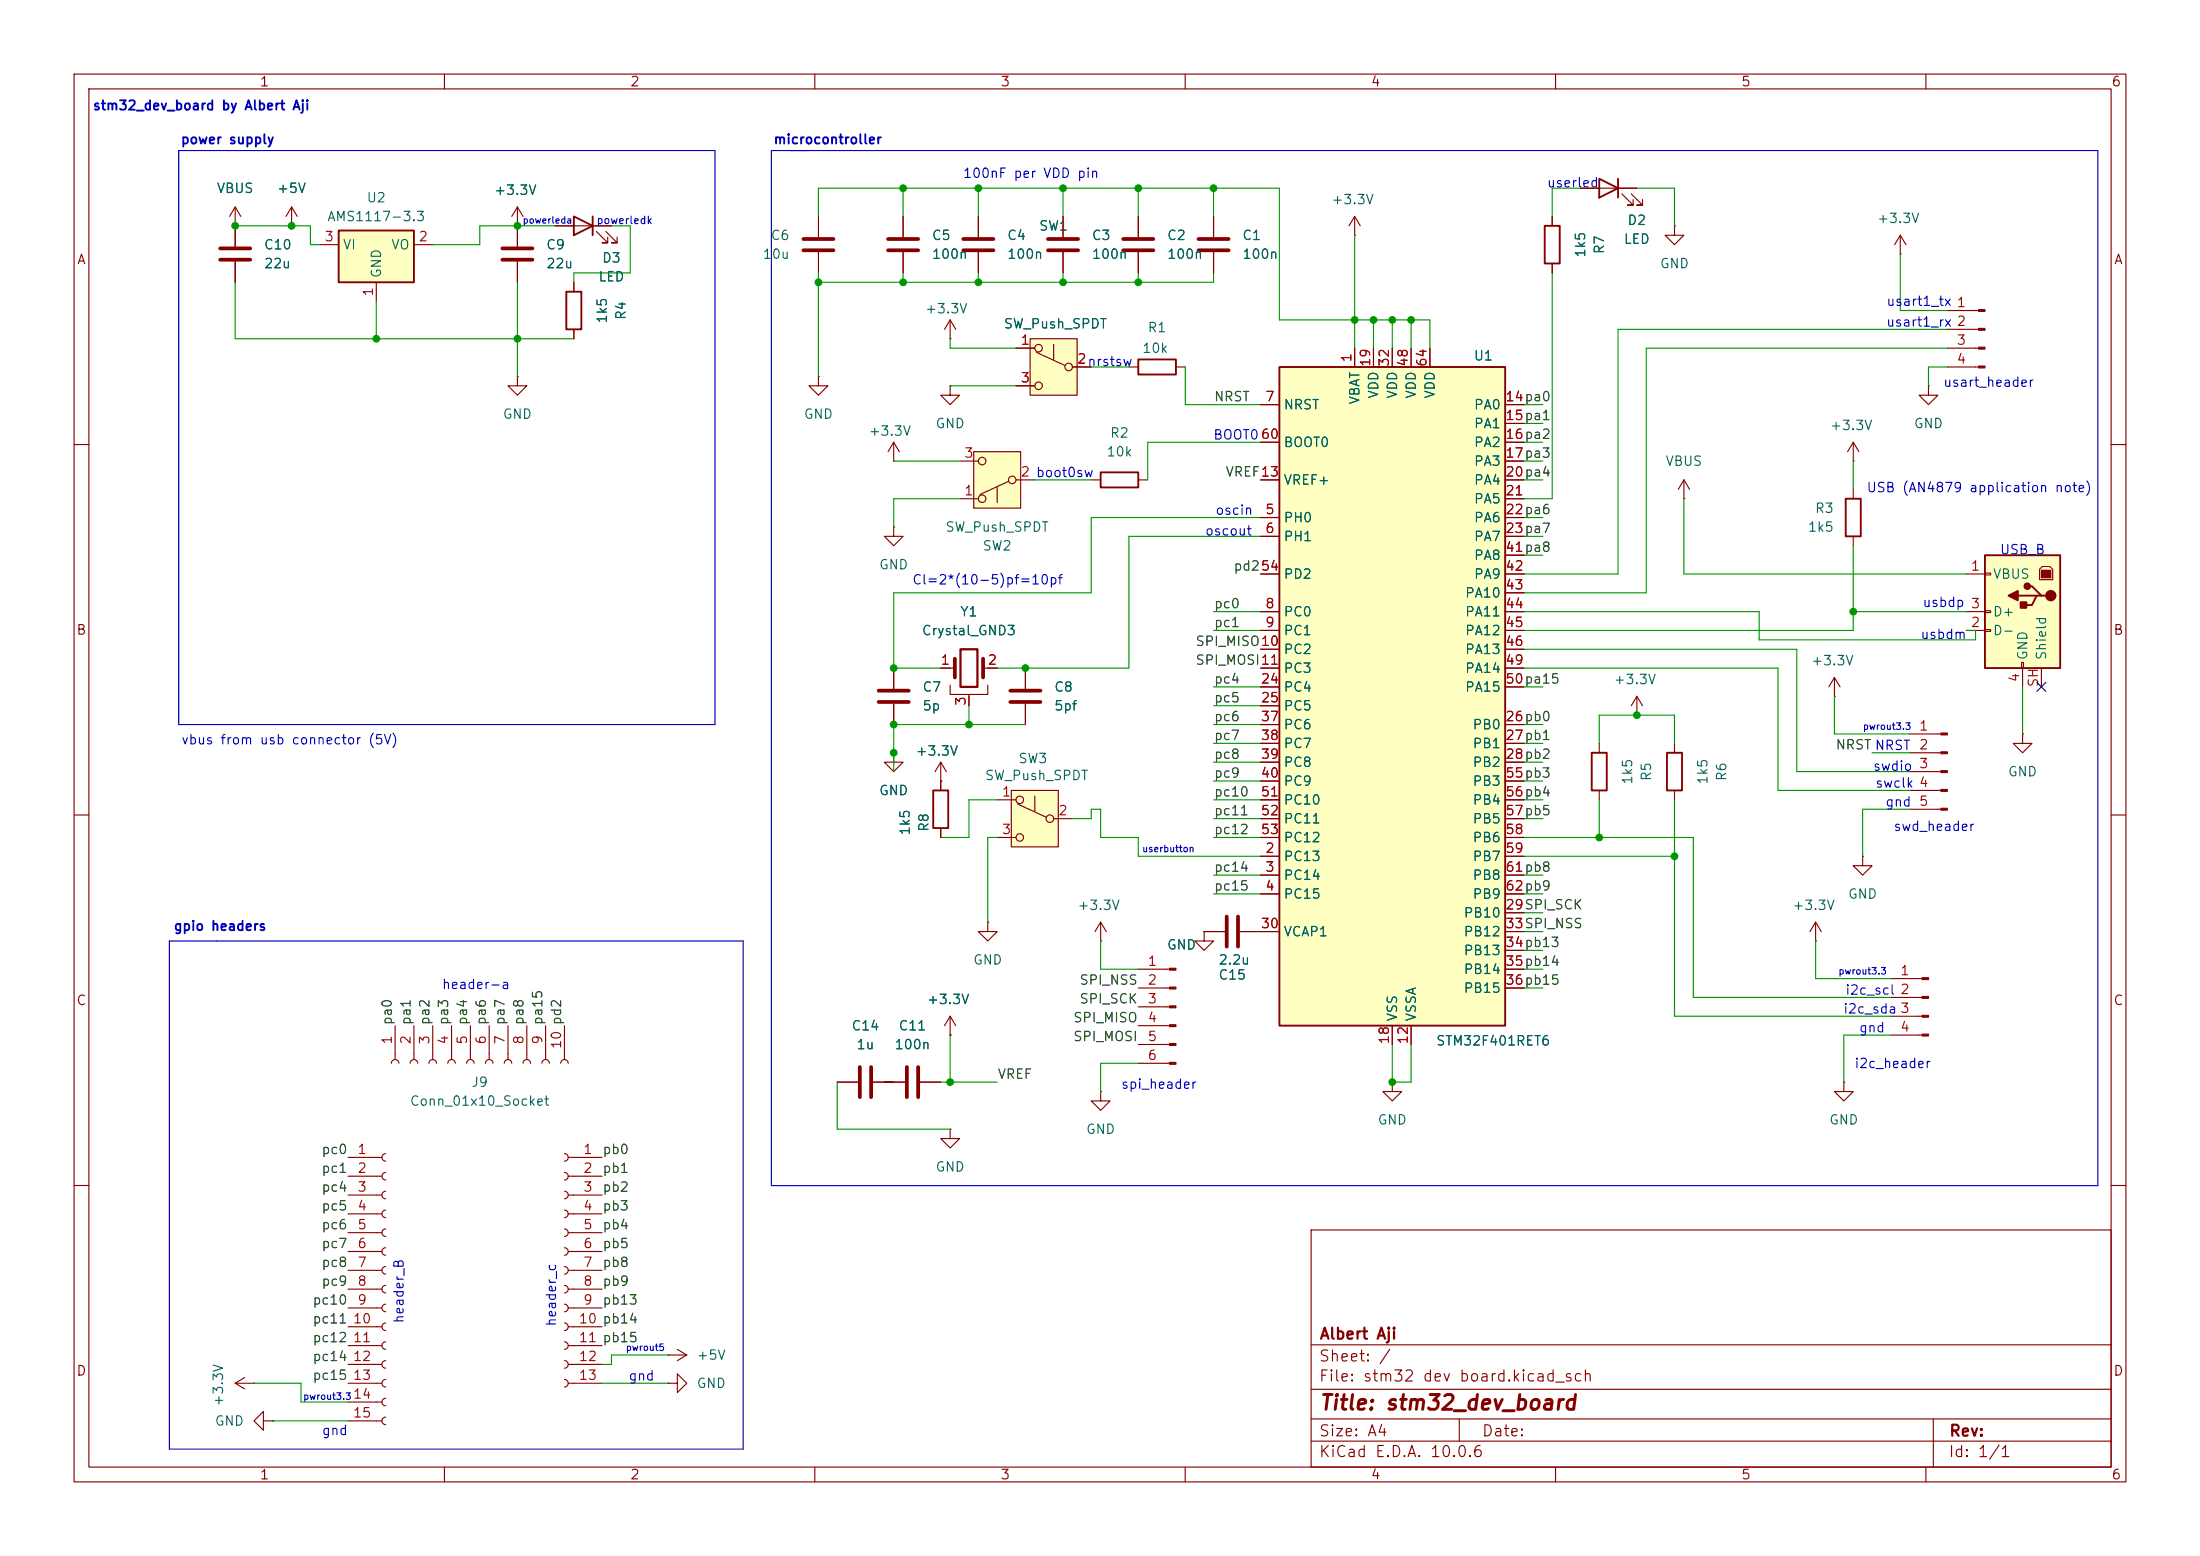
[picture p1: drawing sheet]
<svg xmlns="http://www.w3.org/2000/svg" width="297mm" height="210mm" viewBox="0 0 297 210" stroke-linecap="round" stroke-linejoin="round" font-family="sans-serif">
<g fill="none" stroke="#840000" stroke-width=".15">
<path d="M10 10h277v190h-277zM12 12h273v186h-273zM60 10v2M110 10v2M160 10v2M210 10v2M260 10v2M31.7 30.5h.1M31.7 27.9l-.7 1.3M31.7 27.9l.8 1.3M31.7 27.9v5.4M31.7 35.3v2.8"/>
<path d="M39.4 30.5h.1M39.4 27.9l-.8 1.3M39.4 27.9l.7 1.3M39.4 27.9v2.6M69.8 30.5v2.8M69.8 35.3v2.8M74.9 30.5h7.6M80.5 31.2l1.5 1.6h-.7h.7v-.8M81.8 31.2l1.5 1.6h-.8h.8v-.8M10 60h2M285 60h2M10 110h2"/>
<path d="M285 110h2M119.4 146.1h2.8M124.2 146.1h2.8M10 160h2M177 166h108v32h-108zM285 160h2M60 198v2M110 198v2M160 198v2M177 194.5h108M177 191.5h108M177 187.5h108"/>
<path d="M177 181.5h108M197 191.5v3M210 198v2M260 198v2M261 191.5v6.5"/>
</g>
<path d="M29.7 33.5h4.1M29.7 35.1h4.1M67.8 33.5h4.1M67.8 35.1h4.1M122.4 144v4.1M124 144v4.1" fill="none" stroke="#840000" stroke-width=".51"/>
<path d="M77.5 29.2l2.5 1.3-2.5 1.3zM80 29.2v2.6" fill="none" stroke="#840000" stroke-width=".25"/>
<path d="M45.7 31.1h10.2v7h-10.2z" fill="#ffffc2"/>
<path d="M45.7 31.1h10.2v7h-10.2zM76.5 39.4h2v5.1h-2z" fill="none" stroke="#840000" stroke-width=".25"/>
<g fill="none" stroke="#840000" stroke-width=".15">
<path d="M43.2 33h2.5M50.8 38.1v2.5M55.9 33h2.5M69.8 30.5h.1M69.8 27.9l-.7 1.3M69.8 27.9l.8 1.3M69.8 27.9v2.6M77.5 38.1v1.3M69.8 50.8v1.3h1.3l-1.3 1.2-1.2-1.2h1.2M69.8 50.8h.1M77.5 44.5v1.2M53.3 138.4v4.6"/>
<path d="M55.9 138.4v4.6M58.4 138.4v4.6M61 138.4v4.6M63.5 138.4v4.6M66 138.4v4.6M68.6 138.4v4.6M71.1 138.4v4.6M73.7 138.4v4.6M76.2 138.4v4.6M47 156.2h4.6M47 158.8h4.6M52.1 155.7a.51 .51 0 0 0-.5 .5 .51 .51 0 0 0 .5 .5"/>
<path d="M52.1 158.2a.51 .51 0 0 0-.5 .6 .51 .51 0 0 0 .5 .5M52.8 143.5a.51 .51 0 0 1 .5-.5 .51 .51 0 0 1 .5 .5M55.4 143.5a.51 .51 0 0 1 .5-.5 .51 .51 0 0 1 .5 .5M57.9 143.5a.51 .51 0 0 1 .5-.5 .51 .51 0 0 1 .5 .5M60.5 143.5a.51 .51 0 0 1 .5-.5 .51 .51 0 0 1 .5 .5M63 143.5a.51 .51 0 0 1 .5-.5 .51 .51 0 0 1 .5 .5M65.5 143.5a.51 .51 0 0 1 .5-.5 .51 .51 0 0 1 .5 .5M68.1 143.5a.51 .51 0 0 1 .5-.5 .51 .51 0 0 1 .5 .5M70.6 143.5a.51 .51 0 0 1 .5-.5 .51 .51 0 0 1 .5 .5M73.2 143.5a.51 .51 0 0 1 .5-.5 .51 .51 0 0 1 .5 .5M75.7 143.5a.51 .51 0 0 1 .5-.5 .51 .51 0 0 1 .5 .5M47 161.3h4.6"/>
<path d="M47 163.8h4.6M47 166.4h4.6M47 168.9h4.6M47 171.5h4.6M47 174h4.6M47 176.5h4.6M47 179.1h4.6M52.1 160.8a.51 .51 0 0 0-.5 .5 .51 .51 0 0 0 .5 .5M52.1 163.3a.51 .51 0 0 0-.5 .5 .51 .51 0 0 0 .5 .5M52.1 165.9a.51 .51 0 0 0-.5 .5 .51 .51 0 0 0 .5 .5M52.1 168.4a.51 .51 0 0 0-.5 .5 .51 .51 0 0 0 .5 .5M52.1 170.9a.51 .51 0 0 0-.5 .6 .51 .51 0 0 0 .5 .5"/>
<path d="M52.1 173.5a.51 .51 0 0 0-.5 .5 .51 .51 0 0 0 .5 .5M52.1 176a.51 .51 0 0 0-.5 .5 .51 .51 0 0 0 .5 .5M52.1 178.6a.51 .51 0 0 0-.5 .5 .51 .51 0 0 0 .5 .5M35.6 191.8v-1.3l-1.3 1.3 1.3 1.2v-1.2h1.2M36.8 191.8h.1M47 181.6h4.6M47 184.2h4.6M47 186.7h4.6M47 189.2h4.6M47 191.8h4.6M52.1 181.1a.51 .51 0 0 0-.5 .5 .51 .51 0 0 0 .5 .5M52.1 183.6a.51 .51 0 0 0-.5 .6 .51 .51 0 0 0 .5 .5"/>
<path d="M52.1 186.2a.51 .51 0 0 0-.5 .5 .51 .51 0 0 0 .5 .5M52.1 188.7a.51 .51 0 0 0-.5 .5 .51 .51 0 0 0 .5 .5M52.1 191.3a.51 .51 0 0 0-.5 .5 .51 .51 0 0 0 .5 .5M90.2 186.7h1.2v-1.3l1.3 1.3-1.3 1.3v-1.3M90.2 186.7h.1M90.2 182.9h.1M90.2 182.9h2.5M91.4 182.1l1.3 .8M92.7 182.9l-1.3 .7"/>
</g>
<path d="M136.5 106.7h6.4v7.6h-6.4z" fill="#ffffc2"/>
<g fill="none" stroke="#840000" stroke-width=".15">
<path d="M110.5 29.2v2.8M110.5 34v2.8M127 90.2h1.9M128.3 92.5v1.2h5v-1.2M130.8 93.7v1.6M132.7 90.2h1.9M138.4 90.2v2.8M138.4 95v2.8M120.6 101.6v1.3h1.3l-1.3 1.2-1.2-1.2h1.2M120.6 101.6h.1M127 105.4h.1M127 102.9v3.8"/>
<path d="M127 111.8v1.2M127 102.9l-.8 1.2M127 102.9l.8 1.2M134.6 108h2.6M134.6 113h2.6M136.5 106.7h6.4v7.6h-6.4zM137.4 108.5l3.8 1.8M139.7 107.4v2.1M142.2 110.5h2.6M133.3 124.5v1.2h1.3l-1.3 1.3-1.2-1.3h1.2M133.3 124.5h.1M148.6 127h.1"/>
<path d="M148.6 124.5l-.8 1.2M148.6 124.5l.8 1.2M148.6 124.5v2.5M162.6 125.7v1.3h1.2l-1.2 1.3-1.3-1.3h1.3M162.6 125.7h.1M31.7 186.7l1.3 .8M31.7 186.7h2.6M33 185.9l-1.3 .8M34.3 186.7h.1"/>
<circle cx="137.7" cy="108" r=".51"/>
<circle cx="137.7" cy="113" r=".51"/>
<circle cx="141.7" cy="110.5" r=".51"/>
</g>
<path d="M108.5 32.3h4M108.5 33.8h4M128.9 88.9v2.5M132.7 88.9v2.5M136.4 93.2h4.1M136.4 94.7h4.1" fill="none" stroke="#840000" stroke-width=".51"/>
<path d="M126 106.7h2v5.1h-2z" fill="none" stroke="#840000" stroke-width=".25"/>
<path d="M129.7 87.6h2.3v5.1h-2.3z" fill="none" stroke="#840000" stroke-width=".3"/>
<path d="M172.7 49.5h30.5v88.9h-30.5z" fill="#ffffc2"/>
<path d="M172.7 49.5h30.5v88.9h-30.5z" fill="none" stroke="#840000" stroke-width=".25"/>
<g fill="none" stroke="#840000" stroke-width=".15">
<path d="M121.9 29.2v2.8M121.9 34v2.8M128.3 45.7h.1M128.3 43.2l-.8 1.3M128.3 43.2l.7 1.3M128.3 43.2v2.5M170.2 54.6h2.5M170.2 59.7h2.5M182.9 47v2.5M185.4 47v2.5M188 47v2.5M190.5 47v2.5"/>
<path d="M193 47v2.5M203.2 54.6h2.5M203.2 57.2h2.5M203.2 59.7h2.5M170.2 69.9h2.5M170.2 72.4h2.5M170.2 64.8h2.5M170.2 77.5h2.5M203.2 69.9h2.5M203.2 72.4h2.5M203.2 64.8h2.5M203.2 62.2h2.5"/>
<path d="M203.2 67.3h2.5M203.2 74.9h2.5M203.2 77.5h2.5M170.2 82.6h2.5M170.2 85.1h2.5M170.2 87.6h2.5M170.2 90.2h2.5M170.2 92.7h2.5M170.2 95.3h2.5M170.2 97.8h2.5M203.2 82.6h2.5M203.2 85.1h2.5"/>
<path d="M203.2 87.6h2.5M203.2 90.2h2.5M203.2 92.7h2.5M203.2 97.8h2.5M203.2 80h2.5M170.2 115.6h2.5M170.2 118.1h2.5M170.2 100.3h2.5M170.2 102.9h2.5M170.2 105.4h2.5M170.2 108h2.5M170.2 110.5h2.5"/>
<path d="M170.2 113h2.5M203.2 115.6h2.5M203.2 118.1h2.5M203.2 100.3h2.5M203.2 102.9h2.5M203.2 105.4h2.5M203.2 108h2.5M203.2 110.5h2.5M203.2 113h2.5M170.2 120.7h2.5M170.2 125.7h2.5M188 138.4v2.6"/>
<path d="M190.5 138.4v2.6M203.2 120.7h2.5M203.2 123.2h2.5M203.2 125.7h2.5M203.2 128.3h2.5M203.2 130.8h2.5M203.2 133.4h2.5M76.2 155.7a.51 .51 0 0 1 .5 .5 .51 .51 0 0 1-.5 .5M76.2 158.2a.51 .51 0 0 1 .5 .6 .51 .51 0 0 1-.5 .5M76.7 156.2h4.6M76.7 158.8h4.6M76.2 160.8a.51 .51 0 0 1 .5 .5 .51 .51 0 0 1-.5 .5"/>
<path d="M76.2 163.3a.51 .51 0 0 1 .5 .5 .51 .51 0 0 1-.5 .5M76.2 165.9a.51 .51 0 0 1 .5 .5 .51 .51 0 0 1-.5 .5M76.2 168.4a.51 .51 0 0 1 .5 .5 .51 .51 0 0 1-.5 .5M76.2 170.9a.51 .51 0 0 1 .5 .6 .51 .51 0 0 1-.5 .5M76.2 173.5a.51 .51 0 0 1 .5 .5 .51 .51 0 0 1-.5 .5M76.2 176a.51 .51 0 0 1 .5 .5 .51 .51 0 0 1-.5 .5M76.2 178.6a.51 .51 0 0 1 .5 .5 .51 .51 0 0 1-.5 .5M76.7 161.3h4.6M76.7 163.8h4.6M76.7 166.4h4.6M76.7 168.9h4.6M76.7 171.5h4.6"/>
<path d="M76.7 174h4.6M76.7 176.5h4.6M76.7 179.1h4.6M76.2 181.1a.51 .51 0 0 1 .5 .5 .51 .51 0 0 1-.5 .5M76.2 183.6a.51 .51 0 0 1 .5 .6 .51 .51 0 0 1-.5 .5M76.2 186.2a.51 .51 0 0 1 .5 .5 .51 .51 0 0 1-.5 .5M76.7 181.6h4.6M76.7 184.2h4.6M76.7 186.7h4.6"/>
</g>
<path d="M119.9 32.3h4.1M119.9 33.8h4.1" fill="none" stroke="#840000" stroke-width=".51"/>
<path d="M131.4 61h6.4v7.6h-6.4z" fill="#ffffc2"/>
<g fill="none" stroke="#840000" stroke-width=".15">
<path d="M132.1 29.2v2.8M132.1 34v2.8M143.5 29.2v2.8M143.5 34v2.8M153.7 29.2v2.8M153.7 34v2.8M163.8 29.2v2.8M163.8 34v2.8M182.9 31.8h.1M182.9 29.2l-.8 1.3M182.9 29.2l.7 1.3M182.9 29.2v2.6"/>
<path d="M209.5 29.2v1.3M209.5 35.6v1.2M213.4 25.4h7.6M218.9 26.2l1.6 1.5h-.8h.8v-.8M220.2 26.2l1.5 1.5h-.7h.7v-.8M226.1 30.5v1.3h1.2l-1.2 1.2-1.3-1.2h1.3M226.1 30.5h.1M256.5 34.3h.1M256.5 31.8l-.7 1.2M256.5 31.8l.8 1.2M256.5 31.8v2.5M110.5 50.8v1.3h1.3l-1.3 1.2-1.3-1.2h1.3"/>
<path d="M110.5 50.8h.1M120.6 59.7l-.7 1.3M120.6 59.7l.8 1.3M120.6 59.7v2.5M128.3 52.1v1.2h1.2l-1.2 1.3-1.3-1.3h1.3M128.3 52.1h.1M152.4 49.5h1.3M158.7 49.5h1.3M120.6 71.1v1.3h1.3l-1.3 1.3-1.2-1.3h1.2M120.6 71.1h.1M120.6 62.2h.1M129.5 67.3h2.6"/>
<path d="M129.5 62.2h2.6M131.4 61h6.4v7.6h-6.4zM134.6 65.8v2M136.1 65l-3.8 1.8M137.2 64.8h2.5M120.6 90.2v2.8M120.6 95v2.8M221 96.5h.1M221 94l-.8 1.3M221 94l.7 1.3M221 94v2.5M247.6 94h.1"/>
<path d="M247.6 91.4l-.7 1.3M247.6 91.4l.8 1.3M247.6 91.4v2.6M257.8 99.1h4.2M273 99.1v1.2h1.3l-1.3 1.3-1.2-1.3h1.2M273 99.1h.1M215.9 100.3v1.3M215.9 106.7v1.3M226.1 100.3v1.3M226.1 106.7v1.3M251.5 115.6v1.2h1.2l-1.2 1.3-1.3-1.3h1.3M251.5 115.6h.1"/>
<path d="M257.8 101.6h4.2M257.8 104.1h4.2M257.8 106.7h4.2M257.8 109.2h4.2M245.1 127h.1M245.1 124.5l-.8 1.2M245.1 124.5l.8 1.2M245.1 124.5v2.5M255.3 132.1h4.2M255.3 134.6h4.2M255.3 137.2h4.2M255.3 139.7h4.2"/>
<path d="M113 146.1h2.8M117.9 146.1h2.7M128.3 152.4v1.3h1.2l-1.2 1.2-1.3-1.2h1.3M128.3 152.4h.1M148.6 147.3v1.3h1.3l-1.3 1.3-1.3-1.3h1.3M148.6 147.3h.1M188 146.1v1.2h1.2l-1.2 1.3-1.3-1.3h1.3M188 146.1h.1M248.9 146.1v1.2h1.3l-1.3 1.3-1.3-1.3h1.3M248.9 146.1h.1"/>
<circle cx="132.6" cy="67.3" r=".51"/>
<circle cx="132.6" cy="62.2" r=".51"/>
<circle cx="136.7" cy="64.8" r=".51"/>
</g>
<path d="M130 32.3h4.1M130 33.8h4.1M141.5 32.3h4M141.5 33.8h4M151.6 32.3h4.1M151.6 33.8h4.1M161.8 32.3h4.1M161.8 33.8h4.1M118.6 93.2h4.1M118.6 94.7h4.1M116.1 144v4.1M117.6 144v4.1" fill="none" stroke="#840000" stroke-width=".51"/>
<path d="M208.5 30.5h2.1v5.1h-2.1zM215.9 24.1l2.5 1.3-2.5 1.3zM218.4 24.1v2.6M153.7 48.5h5v2h-5zM214.9 101.6h2v5.1h-2zM225 101.6h2.1v5.1h-2.1z" fill="none" stroke="#840000" stroke-width=".25"/>
<g fill="#840000" stroke="#840000" stroke-width=".15">
<path d="M259.5 132h.8v.2h-.8z"/>
<path d="M259.5 134.5h.8v.2h-.8z"/>
<path d="M259.5 137h.8v.3h-.8z"/>
<path d="M259.5 139.6h.8v.2h-.8z"/>
<path d="M262 98.9h.9v.3h-.9z"/>
<path d="M262 101.5h.9v.2h-.9z"/>
<path d="M262 104h.9v.3h-.9z"/>
<path d="M262 106.6h.9v.2h-.9z"/>
<path d="M262 109.1h.9v.2h-.9z"/>
</g>
<path d="M268 74.9h10.1v15.3h-10.1z" fill="#ffffc2"/>
<path d="M249.2 67.3h2v5.1h-2zM268 74.9h10.1v15.3h-10.1zM273.7 79.1h.6l1.3 1.3h.6M272.4 80.4h2.6M275.6 80.4h-.6l-.7 1.3h-1.3" fill="none" stroke="#840000" stroke-width=".25"/>
<g fill="none" stroke="#840000" stroke-width=".15">
<path d="M250.2 59.7l-.8 1.3M250.2 59.7l.8 1.3M250.2 59.7v2.5M260.3 52.1v1.2h1.3l-1.3 1.3-1.2-1.3h1.2M260.3 52.1h.1M262.9 41.9h4.2M262.9 44.5h4.2M262.9 47h4.2M262.9 49.5h4.2M227.3 67.3h.1M227.3 64.8l-.7 1.2M227.3 64.8l.8 1.2"/>
<path d="M227.3 64.8v2.5M250.2 62.2h.1M250.2 66v1.3M250.2 72.4v1.3M265.4 77.5h2.6M268 77.3h.7v.3h-.7zM275.3 76.8l.4-.3h1l.4 .3v1.4h-1.8zM265.4 85.1h2.6M265.4 82.6h2.6M268 82.4h.7v.3h-.7zM268 85h.7v.2h-.7zM272.9 89.4h.3v.8h-.3z"/>
<path d="M273 90.2v2.5M275.6 90.2v2.5"/>
</g>
<g fill="#840000" stroke="#840000" stroke-width=".15">
<path d="M275.6 77h1.3v1h-1.3z"/>
<path d="M267.1 41.8h.9v.2h-.9z"/>
<path d="M267.1 44.3h.9v.3h-.9z"/>
<path d="M267.1 46.9h.9v.2h-.9z"/>
<path d="M267.1 49.4h.9v.3h-.9z"/>
</g>
<g fill="#840000" stroke="#840000" stroke-width=".25">
<path d="M272.8 81.3h.8v.7h-.8z"/>
<path d="M271.1 80.4l1.3-.6v1.2z"/>
<circle cx="276.9" cy="80.4" r=".63"/>
<circle cx="273.7" cy="79.1" r=".38"/>
</g>
<path d="M139.1 45.7h6.3v7.6h-6.3z" fill="#ffffc2"/>
<g fill="none" stroke="#840000" stroke-width=".15">
<path d="M31.7 30.5h.1M31.7 30.5v2.8M31.7 35.3v2.8M39.4 30.5h.1M69.8 30.5h.1M69.8 30.5v2.8M69.8 35.3v2.8M74.9 30.5h2.6M77.5 38.1v1.3M80 30.5h2.5M121.9 29.2v2.8M121.9 34v2.8"/>
<path d="M132.1 29.2v2.8M132.1 34v2.8M143.5 29.2v2.8M143.5 34v2.8M153.7 29.2v2.8M153.7 34v2.8M163.8 29.2v2.8M163.8 34v2.8M209.5 29.2v1.3M209.5 35.6v1.2M213.4 25.4h2.5M218.4 25.4h2.6"/>
<path d="M77.5 44.5v1.2M137.2 47h2.5M137.2 52.1h2.5M139.1 45.7h6.3v7.6h-6.3zM139.9 47.5l3.9 1.8M142.2 46.5v2M144.8 49.5h2.5M170.2 54.6h2.5M170.2 59.7h2.5M182.9 47v2.5M185.4 47v2.5M188 47v2.5"/>
<path d="M190.5 47v2.5M193 47v2.5M203.2 54.6h2.5M203.2 57.2h2.5M203.2 59.7h2.5M147.3 64.8h1.3M153.7 64.8h1.2M170.2 64.8h2.5M170.2 69.9h2.5M170.2 72.4h2.5M170.2 77.5h2.5M203.2 64.8h2.5"/>
<path d="M203.2 69.9h2.5M203.2 72.4h2.5M203.2 62.2h2.5M203.2 67.3h2.5M203.2 74.9h2.5M203.2 77.5h2.5M120.6 90.2v2.8M120.6 95v2.8M127 90.2h1.3M130.8 94v1.3M133.3 90.2h1.3M138.4 90.2v2.8"/>
<path d="M138.4 95v2.8M170.2 82.6h2.5M170.2 85.1h2.5M170.2 87.6h2.5M170.2 90.2h2.5M170.2 92.7h2.5M170.2 95.3h2.5M170.2 97.8h2.5M203.2 82.6h2.5M203.2 85.1h2.5M203.2 87.6h2.5M203.2 90.2h2.5"/>
<path d="M203.2 92.7h2.5M203.2 97.8h2.5M203.2 80h2.5M120.6 101.6h.1M127 105.4h.1M127 105.4v1.3M127 111.8v1.2M170.2 115.6h2.5M170.2 118.1h2.5M170.2 100.3h2.5M170.2 102.9h2.5M170.2 105.4h2.5"/>
<path d="M170.2 108h2.5M170.2 110.5h2.5M170.2 113h2.5M203.2 115.6h2.5M203.2 118.1h2.5M203.2 100.3h2.5M203.2 102.9h2.5M203.2 105.4h2.5M203.2 108h2.5M203.2 110.5h2.5M203.2 113h2.5M128.3 139.7h.1"/>
<path d="M128.3 137.2l-.8 1.2M128.3 137.2l.7 1.2M128.3 137.2v2.5M153.7 130.8h4.2M153.7 133.4h4.2M153.7 135.9h4.2M153.7 138.4h4.2M162.6 125.7h.1M162.6 125.7h2.8M167.4 125.7h5.3M170.2 120.7h2.5M188 138.4v2.6"/>
<path d="M190.5 138.4v2.6M203.2 125.7h2.5M203.2 130.8h2.5M203.2 133.4h2.5M203.2 120.7h2.5M203.2 123.2h2.5M203.2 128.3h2.5M113 146.1h2.8M117.9 146.1h4.3M124.2 146.1h2.8M153.7 141h4.2M153.7 143.5h4.2"/>
<circle cx="140.2" cy="47" r=".51"/>
<circle cx="140.2" cy="52.1" r=".51"/>
<circle cx="144.3" cy="49.5" r=".51"/>
</g>
<path d="M148.6 63.8h5.1v2h-5.1z" fill="none" stroke="#840000" stroke-width=".25"/>
<path d="M165.6 123.7v4.1M167.1 123.7v4.1" fill="none" stroke="#840000" stroke-width=".51"/>
<g fill="#840000" stroke="#840000" stroke-width=".15">
<path d="M157.9 130.7h.8v.2h-.8z"/>
<path d="M157.9 133.2h.8v.3h-.8z"/>
<path d="M157.9 135.8h.8v.2h-.8z"/>
<path d="M157.9 138.3h.8v.3h-.8z"/>
<path d="M157.9 140.8h.8v.3h-.8z"/>
<path d="M157.9 143.4h.8v.2h-.8z"/>
</g>
<path d="M24.1 20.3h72.4v77.5h-72.4zM104.1 20.3h179.1v139.7h-179.1zM22.9 127h77.4v68.6h-77.4z" fill="none" stroke="#0000c2" stroke-width=".15"/>
<g fill="none" stroke="#009600" stroke-width=".15">
<path d="M31.7 38.1v7.6h45.8M31.7 30.5h10.2v2.5h1.3M69.8 38.1v12.7M74.9 30.5h-10.1v2.5h-6.4M82.5 30.5h2.6v6.3h-7.6v1.3M110.5 29.2v-3.8h62.2v17.8h20.3v3.8M110.5 36.8v14M121.9 25.4v3.8M121.9 36.8v1.3M132.1 25.4v3.8M132.1 36.8v1.3M143.5 25.4v3.8"/>
<path d="M143.5 36.8v1.3M153.7 25.4v3.8M153.7 36.8v1.3M163.8 36.8v1.3h-53.3M163.8 25.4v3.8M182.9 31.8v15.2M209.5 36.8v30.5h-3.8M213.4 25.4h-3.9v3.8M221 25.4h5.1v5.1M256.5 34.3v7.6h6.4M50.8 40.6v5.1M128.3 45.7v1.3h8.9"/>
<path d="M128.3 52.1h8.9M147.3 49.5h5.1M160 49.5v5.1h10.2M170.2 59.7h-15.3v5.1M185.4 43.2v3.8M188 43.2v3.8M190.5 43.2v3.8M205.7 57.2h2.6M205.7 59.7h2.6M205.7 54.6h2.6M262.9 47h-40.7v33h-16.5M262.9 49.5h-2.6v2.6"/>
<path d="M262.9 44.5h-44.5v33h-12.7M120.6 62.2h8.9M129.5 67.3h-8.9v3.8M139.7 64.8h7.6M170.2 72.4h-17.8v17.8h-17.8M170.2 69.9h-22.9v10.1h-26.7v10.2h6.4M205.7 74.9h2.6M205.7 72.4h2.6M205.7 64.8h2.6M205.7 62.2h2.6M205.7 69.9h2.6M227.3 67.3v10.2h38.1"/>
<path d="M250.2 62.2v3.8M250.2 73.7v11.4h-44.5M130.8 95.3v2.5M138.4 97.8h-17.8v6.3M163.8 82.6h6.4M163.8 85.1h6.4M163.8 92.7h6.4M163.8 97.8h6.4M163.8 95.3h6.4M205.7 82.6h31.8v3.8h29.2v-1.3h-1.3M205.7 90.2h34.3v16.5h17.8M205.7 87.6h36.9v16.5h15.2"/>
<path d="M205.7 92.7h2.6M205.7 97.8h2.6M247.6 94v5.1h10.2M250.2 82.6h15.2M273 92.7v6.4M134.6 108h-3.8v5h-3.8M134.6 113h-1.3v11.5M144.8 110.5h2.5v-1.3h1.3v3.8h5.1v2.6h16.5M163.8 113h6.4M163.8 108h6.4M163.8 102.9h6.4M163.8 105.4h6.4"/>
<path d="M163.8 100.3h6.4M163.8 118.1h6.4M163.8 110.5h6.4M205.7 115.6h20.4M205.7 113h22.9v21.6h26.7M205.7 108h2.6M205.7 102.9h2.6M205.7 105.4h2.6M205.7 100.3h2.6M205.7 118.1h2.6M205.7 110.5h2.6M215.9 100.3v-3.8h10.2v3.8"/>
<path d="M215.9 108v5M226.1 108v29.2h29.2M252.7 101.6h5.1M257.8 109.2h-6.3v6.4M128.3 139.7v6.4M148.6 127v3.8h5.1M163.8 120.7h6.4M205.7 130.8h2.6M205.7 125.7h2.6M205.7 133.4h2.6M205.7 128.3h2.6M205.7 123.2h2.6"/>
<path d="M205.7 120.7h2.6M245.1 127v5.1h10.2M255.3 139.7h-6.4v6.4M113 146.1v6.3h15.3M119.4 146.1h1.2M127 146.1h7.6M153.7 143.5h-5.1v3.8M188 141v5.1h2.5v-5.1M34.3 186.7h6.3v2.5h6.4M36.8 191.8h10.2M81.3 186.7h8.9M90.2 182.9h-7.7v1.3h-1.2"/>
</g>
<path d="M275 92.1l1.2 1.2M276.2 92.1l-1.2 1.2" fill="none" stroke="#000084" stroke-width=".15"/>
<g fill="#009600" stroke="#009600" stroke-width=".14">
<circle cx="250.2" cy="82.6" r=".46"/>
<circle cx="226.1" cy="115.6" r=".46"/>
<circle cx="215.9" cy="113" r=".46"/>
<circle cx="221" cy="96.5" r=".46"/>
<circle cx="153.7" cy="25.4" r=".46"/>
<circle cx="132.1" cy="25.4" r=".46"/>
<circle cx="121.9" cy="38.1" r=".46"/>
<circle cx="132.1" cy="38.1" r=".46"/>
<circle cx="110.5" cy="38.1" r=".46"/>
<circle cx="120.6" cy="90.2" r=".46"/>
<circle cx="138.4" cy="90.2" r=".46"/>
<circle cx="130.8" cy="97.8" r=".46"/>
<circle cx="120.6" cy="97.8" r=".46"/>
<circle cx="120.6" cy="101.6" r=".46"/>
<circle cx="31.7" cy="30.5" r=".46"/>
<circle cx="39.4" cy="30.5" r=".46"/>
<circle cx="50.8" cy="45.7" r=".46"/>
<circle cx="69.8" cy="30.5" r=".46"/>
<circle cx="69.8" cy="45.7" r=".46"/>
<circle cx="143.5" cy="25.4" r=".46"/>
<circle cx="143.5" cy="38.1" r=".46"/>
<circle cx="153.7" cy="38.1" r=".46"/>
<circle cx="163.8" cy="25.4" r=".46"/>
<circle cx="188" cy="43.2" r=".46"/>
<circle cx="182.9" cy="43.2" r=".46"/>
<circle cx="185.4" cy="43.2" r=".46"/>
<circle cx="190.5" cy="43.2" r=".46"/>
<circle cx="188" cy="146.1" r=".46"/>
<circle cx="128.3" cy="146.1" r=".46"/>
<circle cx="121.9" cy="25.4" r=".46"/>
</g>
<text font-size="2" fill="#840000" x="178" y="190.8">Title: stm32_dev_board</text>
<g font-size="1.5" fill="#840000">
<text x="178" y="184.1">Sheet: /</text>
<text x="178" y="181.1">Albert Aji</text>
<text x="178" y="186.8">File: stm32 dev board.kicad_sch</text>
<text x="178" y="197">KiCad E.D.A. 10.0.6</text>
<text x="178" y="194.2">Size: A4</text>
<text x="200" y="194.2">Date:</text>
<text x="263" y="197">Id: 1/1</text>
<text x="263" y="194.2">Rev:</text>
</g>
<g font-size="1.3" fill="#840000">
<text x="35" y="12">1</text>
<text x="85" y="12">2</text>
<text x="135" y="12">3</text>
<text x="185" y="12">4</text>
<text x="235" y="12">5</text>
<text x="285" y="12">6</text>
<text x="10.3" y="36">A</text>
<text x="285.3" y="36">A</text>
<text x="10.2" y="86">B</text>
<text x="285.2" y="86">B</text>
<text x="10.2" y="136">C</text>
<text x="285.2" y="136">C</text>
<text x="10.2" y="186">D</text>
<text x="285.2" y="186">D</text>
<text x="35" y="200">1</text>
<text x="85" y="200">2</text>
<text x="135" y="200">3</text>
<text x="185" y="200">4</text>
<text x="235" y="200">5</text>
<text x="285" y="200">6</text>
</g>
<g font-size="1.3" fill="#0000c2">
<text x="12.4" y="15.2">stm32_dev_board by Albert Aji</text>
<text x="24.3" y="19.8">power supply</text>
<text x="104.3" y="19.8">microcontroller</text>
<text x="129.9" y="24.3">100nF per VDD pin</text>
<text x="208.7" y="25.6">userled</text>
<text x="254.6" y="41.6">usart1_tx 1</text>
<text x="254.5" y="44.4">usart1_rx 2</text>
<text x="146.7" y="49.7">nrstsw</text>
<text x="262.2" y="52.5">usart_header</text>
<text x="163.7" y="59.6">BOOT060</text>
<text x="164" y="69.8">oscin</text>
<text x="251.9" y="66.8">USB (AN4879 application note)</text>
<text x="162.6" y="72.6">oscout</text>
<text x="269.9" y="75.1">USB_B</text>
<text x="123.1" y="79.2">Cl=2*(10-5)pf=10pf</text>
<text x="259.4" y="82.2">usbdp 3</text>
<text x="259.2" y="86.6">usbdm</text>
<text x="24.4" y="100.8">vbus from usb connector (5V)</text>
<text x="252.8" y="104.3">swdio</text>
<text x="253.1" y="106.6">swclk 4</text>
<text x="254.4" y="109.2">gnd</text>
<text x="255.5" y="112.5">swd_header</text>
<text x="23.4" y="125.9">gpio headers</text>
<text x="59.6" y="133.8">header-a</text>
<text x="248.8" y="137.1">i2c_sda 3</text>
<text x="249" y="134.6">i2c_scl 2</text>
<text x="250.9" y="139.7">gnd</text>
<text x="151.3" y="147.3">spi_header</text>
<text x="250.3" y="144.5">i2c_header</text>
<text x="54.8" y="178.7" transform="rotate(-90 54.8 178.7)">header_B</text>
<text x="75.4" y="179.1" transform="rotate(-90 75.4 179.1)">header_c</text>
<text x="84.8" y="186.6">gnd</text>
<text x="43.4" y="194">gnd</text>
</g>
<g font-size="1.3" fill="#006464">
<text x="29.2" y="26.4">VBUS</text>
<text x="37.3" y="26.4">+5V</text>
<text x="49.4" y="27.6">U2</text>
<text x="66.6" y="26.6">+3.3V</text>
<text x="179.7" y="27.9">+3.3V</text>
<text x="35.5" y="34">C10</text>
<text x="44.1" y="30.2">AMS1117-3.3</text>
<text x="46.2" y="34">VI</text>
<text x="52.7" y="34">VO</text>
<text x="73.6" y="34">C9</text>
<text x="81.2" y="35.8">D3</text>
<text x="102.9" y="35.3">10u</text>
<text x="104" y="32.7">C6</text>
<text x="125.7" y="32.7">C5</text>
<text x="125.7" y="35.3">100n</text>
<text x="135.9" y="32.7">C4</text>
<text x="135.9" y="35.3">100n</text>
<text x="140.2" y="31.4">SW1</text>
<text x="147.3" y="32.7">C3</text>
<text x="147.3" y="35.3">100n</text>
<text x="157.5" y="32.7">C2</text>
<text x="157.5" y="35.3">100n</text>
<text x="167.6" y="32.7">C1</text>
<text x="167.6" y="35.3">100n</text>
<text x="214.3" y="34.9" transform="rotate(-90 214.3 34.9)">1k5</text>
<text x="216.9" y="34.4" transform="rotate(-90 216.9 34.4)">R7</text>
<text x="219.1" y="33.2">LED</text>
<text x="219.6" y="30.7">D2</text>
<text x="253.3" y="30.4">+3.3V</text>
<text x="35.5" y="36.5">22u</text>
<text x="51.8" y="37.6" transform="rotate(-90 51.8 37.6)">GND</text>
<text x="73.6" y="36.5">22u</text>
<text x="80.7" y="38.3">LED</text>
<text x="224" y="36.5">GND</text>
<text x="82.2" y="43.8" transform="rotate(-90 82.2 43.8)">1k5</text>
<text x="84.8" y="43.3" transform="rotate(-90 84.8 43.3)">R4</text>
<text x="124.8" y="42.6">+3.3V</text>
<text x="135.4" y="44.7">SW_Push_SPDT</text>
<text x="154.1" y="48">10k</text>
<text x="154.8" y="45.2">R1</text>
<text x="186.4" y="53.9" transform="rotate(-90 186.4 53.9)">VDD</text>
<text x="188.9" y="53.9" transform="rotate(-90 188.9 53.9)">VDD</text>
<text x="191.5" y="53.9" transform="rotate(-90 191.5 53.9)">VDD</text>
<text x="194" y="53.9" transform="rotate(-90 194 53.9)">VDD</text>
<text x="198.9" y="49">U1</text>
<text x="67.8" y="56.8">GND</text>
<text x="108.4" y="56.8">GND</text>
<text x="117.2" y="59.1">+3.3V</text>
<text x="126.2" y="58.1">GND</text>
<text x="149.8" y="59.4">R2</text>
<text x="173.2" y="55.6">NRST</text>
<text x="183.8" y="54.7" transform="rotate(-90 183.8 54.7)">VBAT</text>
<text x="198.9" y="55.6">PA0</text>
<text x="198.9" y="58.1">PA1</text>
<text x="247" y="58.4">+3.3V</text>
<text x="258.3" y="58.1">GND</text>
<text x="149.3" y="61.9">10k</text>
<text x="173.2" y="65.7">VREF+</text>
<text x="173.2" y="60.7">BOOT0</text>
<text x="198.9" y="60.7">PA2</text>
<text x="198.9" y="63.2">PA3</text>
<text x="198.9" y="65.7">PA4</text>
<text x="224.8" y="63.2">VBUS</text>
<text x="173.2" y="70.8">PH0</text>
<text x="198.9" y="68.3">PA5</text>
<text x="198.9" y="70.8">PA6</text>
<text x="244.9" y="69.5">R3</text>
<text x="118.6" y="77.2">GND</text>
<text x="127.5" y="72.1">SW_Push_SPDT</text>
<text x="132.6" y="74.6">SW2</text>
<text x="173.2" y="73.4">PH1</text>
<text x="198.9" y="73.4">PA7</text>
<text x="198.9" y="75.9">PA8</text>
<text x="244" y="72.1">1k5</text>
<text x="129.5" y="83.5">Y1</text>
<text x="173.2" y="83.5">PC0</text>
<text x="173.2" y="78.4">PD2</text>
<text x="197.7" y="81">PA10</text>
<text x="197.7" y="83.5">PA11</text>
<text x="198.9" y="78.4">PA9</text>
<text x="269" y="78.4">VBUS</text>
<text x="269" y="83.5">D+</text>
<text x="124.4" y="86.1">Crystal_GND3</text>
<text x="173.2" y="86.1">PC1</text>
<text x="173.2" y="88.6">PC2</text>
<text x="197.7" y="86.1">PA12</text>
<text x="197.7" y="88.6">PA13</text>
<text x="269" y="86.1">D-</text>
<text x="274" y="89.2" transform="rotate(-90 274 89.2)">GND</text>
<text x="276.6" y="89.2" transform="rotate(-90 276.6 89.2)">Shield</text>
<text x="124.4" y="93.7">C7</text>
<text x="142.2" y="93.7">C8</text>
<text x="173.2" y="91.1">PC3</text>
<text x="173.2" y="93.7">PC4</text>
<text x="197.7" y="91.1">PA14</text>
<text x="197.7" y="93.7">PA15</text>
<text x="217.8" y="92.7">+3.3V</text>
<text x="244.4" y="90.1">+3.3V</text>
<text x="124.4" y="96.2">5p</text>
<text x="142.2" y="96.2">5pf</text>
<text x="173.2" y="96.2">PC5</text>
<text x="173.2" y="98.8">PC6</text>
<text x="173.2" y="101.3">PC7</text>
<text x="198.7" y="98.8">PB0</text>
<text x="198.7" y="101.3">PB1</text>
<text x="118.6" y="107.6">GND</text>
<text x="123.5" y="102.3">+3.3V</text>
<text x="132.9" y="105.6">SW_Push_SPDT</text>
<text x="137.4" y="103.3">SW3</text>
<text x="173.2" y="103.8">PC8</text>
<text x="173.2" y="106.4">PC9</text>
<text x="198.7" y="103.8">PB2</text>
<text x="198.7" y="106.4">PB3</text>
<text x="220.7" y="106" transform="rotate(-90 220.7 106)">1k5</text>
<text x="223.2" y="105.5" transform="rotate(-90 223.2 105.5)">R5</text>
<text x="230.8" y="106" transform="rotate(-90 230.8 106)">1k5</text>
<text x="233.4" y="105.5" transform="rotate(-90 233.4 105.5)">R6</text>
<text x="271" y="105.1">GND</text>
<text x="123.1" y="112.8" transform="rotate(-90 123.1 112.8)">1k5</text>
<text x="125.7" y="112.4" transform="rotate(-90 125.7 112.4)">R8</text>
<text x="173.2" y="108.9">PC10</text>
<text x="173.2" y="111.5">PC11</text>
<text x="173.2" y="114">PC12</text>
<text x="198.7" y="108.9">PB4</text>
<text x="198.7" y="111.5">PB5</text>
<text x="198.7" y="114">PB6</text>
<text x="173.2" y="116.5">PC13</text>
<text x="173.2" y="119.1">PC14</text>
<text x="198.7" y="116.5">PB7</text>
<text x="198.7" y="119.1">PB8</text>
<text x="145.4" y="123.1">+3.3V</text>
<text x="173.2" y="121.6">PC15</text>
<text x="197.5" y="124.2">PB10</text>
<text x="198.7" y="121.6">PB9</text>
<text x="241.9" y="123.1">+3.3V</text>
<text x="249.4" y="121.6">GND</text>
<text x="131.3" y="130.5">GND</text>
<text x="157.4" y="128.5">GND</text>
<text x="164.4" y="130.5">2.2u</text>
<text x="173.2" y="126.7">VCAP1</text>
<text x="197.5" y="126.7">PB12</text>
<text x="197.5" y="129.2">PB13</text>
<text x="197.5" y="131.8">PB14</text>
<text x="125" y="135.8">+3.3V</text>
<text x="164.4" y="132.5">C15</text>
<text x="188.9" y="137.9" transform="rotate(-90 188.9 137.9)">VSS</text>
<text x="191.5" y="137.9" transform="rotate(-90 191.5 137.9)">VSSA</text>
<text x="197.5" y="134.3">PB15</text>
<text x="114.9" y="139.4">C14</text>
<text x="115.5" y="141.9">1u</text>
<text x="120.7" y="141.9">100n</text>
<text x="121.2" y="139.4">C11</text>
<text x="193.8" y="141.4">STM32F401RET6</text>
<text x="55.2" y="149.6">Conn_01x10_Socket</text>
<text x="63.6" y="147">J9</text>
<text x="146.5" y="153.4">GND</text>
<text x="185.9" y="152.1">GND</text>
<text x="246.9" y="152.1">GND</text>
<text x="126.2" y="158.4">GND</text>
<text x="94" y="183.8">+5V</text>
<text x="30.4" y="189.9" transform="rotate(-90 30.4 189.9)">+3.3V</text>
<text x="94" y="187.7">GND</text>
<text x="28.9" y="192.7">GND</text>
</g>
<g font-size="1.3" fill="#a90000">
<text x="43.7" y="32.9">3</text>
<text x="56.4" y="32.9">2</text>
<text x="50.7" y="40.1" transform="rotate(-90 50.7 40.1)">1</text>
<text x="137.7" y="46.9">1</text>
<text x="264.1" y="46.9">3</text>
<text x="137.7" y="51.9">3</text>
<text x="145.3" y="49.4">2</text>
<text x="182.7" y="49" transform="rotate(-90 182.7 49)">1</text>
<text x="185.3" y="49.6" transform="rotate(-90 185.3 49.6)">19</text>
<text x="187.8" y="49.6" transform="rotate(-90 187.8 49.6)">32</text>
<text x="190.4" y="49.6" transform="rotate(-90 190.4 49.6)">48</text>
<text x="192.9" y="49.6" transform="rotate(-90 192.9 49.6)">64</text>
<text x="264.1" y="49.4">4</text>
<text x="170.1" y="59.6">60</text>
<text x="170.7" y="54.5">7</text>
<text x="203.1" y="54.5">14pa0</text>
<text x="203.1" y="57">15pa1</text>
<text x="203.1" y="59.6">16pa2</text>
<text x="203.1" y="54.5">14</text>
<text x="203.1" y="57">15</text>
<text x="203.1" y="59.6">16</text>
<text x="130.1" y="62.1">3</text>
<text x="137.7" y="64.6">2 boot0sw</text>
<text x="170.1" y="64.6">13</text>
<text x="203.1" y="62.1">17pa3</text>
<text x="203.1" y="64.6">20pa4</text>
<text x="203.1" y="62.1">17</text>
<text x="203.1" y="64.6">20</text>
<text x="130.1" y="67.2">1</text>
<text x="170.7" y="69.7">5</text>
<text x="203.1" y="67.2">21</text>
<text x="203.1" y="69.7">22pa6</text>
<text x="203.1" y="69.7">22</text>
<text x="170.1" y="77.3">54</text>
<text x="170.7" y="72.3">6</text>
<text x="203.1" y="72.3">23pa7</text>
<text x="203.1" y="74.8">41pa8</text>
<text x="203.1" y="77.3">42</text>
<text x="203.1" y="72.3">23</text>
<text x="203.1" y="74.8">41</text>
<text x="266" y="77.3">1</text>
<text x="170.7" y="82.4">8</text>
<text x="203.1" y="79.9">43</text>
<text x="203.1" y="82.4">44</text>
<text x="170.1" y="87.5">10</text>
<text x="170.7" y="85">9</text>
<text x="203.1" y="85">45</text>
<text x="203.1" y="87.5">46</text>
<text x="266" y="85">2</text>
<text x="126.9" y="90">1</text>
<text x="130.7" y="95.3" transform="rotate(-90 130.7 95.3)">3</text>
<text x="133.3" y="90">2</text>
<text x="170.1" y="92.6">24</text>
<text x="170.1" y="95.1">25</text>
<text x="170.1" y="90">11</text>
<text x="203.1" y="90">49</text>
<text x="203.1" y="92.6">50pa15</text>
<text x="203.1" y="92.6">50</text>
<text x="272.9" y="92.2" transform="rotate(-90 272.9 92.2)">4</text>
<text x="275.5" y="92.8" transform="rotate(-90 275.5 92.8)">SH</text>
<text x="170.1" y="97.7">37</text>
<text x="170.1" y="100.2">38</text>
<text x="203.1" y="97.7">26pb0</text>
<text x="203.1" y="100.2">27pb1</text>
<text x="203.1" y="97.7">26</text>
<text x="203.1" y="100.2">27</text>
<text x="259" y="98.9">1</text>
<text x="259" y="101.5">2</text>
<text x="135.2" y="107.8">1</text>
<text x="170.1" y="102.7">39</text>
<text x="170.1" y="105.3">40</text>
<text x="170.1" y="107.8">51</text>
<text x="203.1" y="102.7">28pb2</text>
<text x="203.1" y="105.3">55pb3</text>
<text x="203.1" y="107.8">56pb4</text>
<text x="203.1" y="102.7">28</text>
<text x="203.1" y="105.3">55</text>
<text x="203.1" y="107.8">56</text>
<text x="259" y="104">3</text>
<text x="135.2" y="112.9">3</text>
<text x="142.8" y="110.4">2</text>
<text x="170.1" y="110.4">52</text>
<text x="170.1" y="112.9">53</text>
<text x="203.1" y="110.4">57pb5</text>
<text x="203.1" y="112.9">58</text>
<text x="203.1" y="110.4">57</text>
<text x="259" y="109.1">5</text>
<text x="170.7" y="115.4">2</text>
<text x="170.7" y="118">3</text>
<text x="203.1" y="115.4">59</text>
<text x="203.1" y="118">61pb8</text>
<text x="203.1" y="118">61</text>
<text x="170.1" y="125.6">30</text>
<text x="170.7" y="120.5">4</text>
<text x="203.1" y="123.1">29SPI_SCK</text>
<text x="203.1" y="125.6">33SPI_NSS</text>
<text x="203.1" y="120.5">62pb9</text>
<text x="203.1" y="123.1">29</text>
<text x="203.1" y="125.6">33</text>
<text x="203.1" y="120.5">62</text>
<text x="154.8" y="130.7">1</text>
<text x="203.1" y="128.1">34pb13</text>
<text x="203.1" y="130.7">35pb14</text>
<text x="203.1" y="128.1">34</text>
<text x="203.1" y="130.7">35</text>
<text x="256.4" y="131.9">1</text>
<text x="154.8" y="133.2">2</text>
<text x="154.8" y="135.8">3</text>
<text x="203.1" y="133.2">36pb15</text>
<text x="203.1" y="133.2">36</text>
<text x="53.2" y="141.1" transform="rotate(-90 53.2 141.1)">1</text>
<text x="55.7" y="141.1" transform="rotate(-90 55.7 141.1)">2</text>
<text x="58.3" y="141.1" transform="rotate(-90 58.3 141.1)">3</text>
<text x="60.8" y="141.1" transform="rotate(-90 60.8 141.1)">4</text>
<text x="63.4" y="141.1" transform="rotate(-90 63.4 141.1)">5</text>
<text x="65.9" y="141.1" transform="rotate(-90 65.9 141.1)">6</text>
<text x="68.4" y="141.1" transform="rotate(-90 68.4 141.1)">7</text>
<text x="71" y="141.1" transform="rotate(-90 71 141.1)">8</text>
<text x="73.5" y="141.1" transform="rotate(-90 73.5 141.1)">9</text>
<text x="76.1" y="141.7" transform="rotate(-90 76.1 141.7)">10 pd2</text>
<text x="154.8" y="138.3">4</text>
<text x="154.8" y="140.8">5</text>
<text x="154.8" y="143.4">6</text>
<text x="187.8" y="141" transform="rotate(-90 187.8 141)">18</text>
<text x="190.4" y="141" transform="rotate(-90 190.4 141)">12</text>
<text x="256.4" y="139.6">4</text>
<text x="48.2" y="156.1">1</text>
<text x="48.2" y="158.6">2</text>
<text x="48.2" y="161.2">3</text>
<text x="78.6" y="156.1">1</text>
<text x="78.6" y="158.6">2</text>
<text x="78.6" y="161.2">3</text>
<text x="48.2" y="163.7">4</text>
<text x="48.2" y="166.2">5</text>
<text x="78.6" y="163.7">4</text>
<text x="78.6" y="166.2">5</text>
<text x="48.2" y="168.8">6</text>
<text x="48.2" y="171.3">7</text>
<text x="48.2" y="173.9">8</text>
<text x="78.6" y="168.8">6</text>
<text x="78.6" y="171.3">7</text>
<text x="78.6" y="173.9">8</text>
<text x="47.6" y="178.9">10</text>
<text x="48.2" y="176.4">9</text>
<text x="78" y="178.9">10 pb14</text>
<text x="78.6" y="176.4">9</text>
<text x="47.6" y="181.5">11</text>
<text x="47.6" y="184">12</text>
<text x="78" y="181.5">11 pb15</text>
<text x="78" y="184">12</text>
<text x="47.6" y="186.6">13</text>
<text x="47.6" y="189.1">14</text>
<text x="47.6" y="191.6">15</text>
<text x="78" y="186.6">13</text>
</g>
<g font-size="1.3" fill="#0f0f0f">
<text x="163.8" y="54.5">NRST</text>
<text x="165.4" y="64.6">VREF13</text>
<text x="166.4" y="77.3">pd254</text>
<text x="163.8" y="82.4">pc0</text>
<text x="161.3" y="87.5">SPI_MISO10</text>
<text x="163.8" y="85">pc1</text>
<text x="161.3" y="90">SPI_MOSI11</text>
<text x="163.8" y="95.1">pc5</text>
<text x="163.8" y="92.6">pc4</text>
<text x="163.8" y="97.7">pc6</text>
<text x="163.8" y="100.2">pc7</text>
<text x="247.7" y="101.5">NRST NRST</text>
<text x="163.8" y="105.3">pc9</text>
<text x="163.8" y="107.8">pc10</text>
<text x="163.8" y="102.7">pc8</text>
<text x="163.8" y="112.9">pc12</text>
<text x="163.8" y="110.4">pc11</text>
<text x="163.8" y="118">pc14</text>
<text x="163.8" y="120.5">pc15</text>
<text x="145.6" y="133.2">SPI_NSS</text>
<text x="145.6" y="135.8">SPI_SCK</text>
<text x="53.2" y="138.5" transform="rotate(-90 53.2 138.5)">pa0</text>
<text x="55.8" y="138.5" transform="rotate(-90 55.8 138.5)">pa1</text>
<text x="58.3" y="138.5" transform="rotate(-90 58.3 138.5)">pa2</text>
<text x="60.8" y="138.5" transform="rotate(-90 60.8 138.5)">pa3</text>
<text x="63.4" y="138.5" transform="rotate(-90 63.4 138.5)">pa4</text>
<text x="65.9" y="138.5" transform="rotate(-90 65.9 138.5)">pa6</text>
<text x="68.5" y="138.5" transform="rotate(-90 68.5 138.5)">pa7</text>
<text x="71" y="138.5" transform="rotate(-90 71 138.5)">pa8</text>
<text x="73.5" y="138.5" transform="rotate(-90 73.5 138.5)">pa15</text>
<text x="144.8" y="138.3">SPI_MISO</text>
<text x="144.8" y="140.8">SPI_MOSI</text>
<text x="134.6" y="145.9">VREF</text>
<text x="43.3" y="156.1">pc0</text>
<text x="43.3" y="161.2">pc4</text>
<text x="43.3" y="158.6">pc1</text>
<text x="81.3" y="161.2">pb2</text>
<text x="81.3" y="158.6">pb1</text>
<text x="81.3" y="156.1">pb0</text>
<text x="43.3" y="166.2">pc6</text>
<text x="43.3" y="163.7">pc5</text>
<text x="81.3" y="163.7">pb3</text>
<text x="81.3" y="166.2">pb4</text>
<text x="43.3" y="168.8">pc7</text>
<text x="43.3" y="171.3">pc8</text>
<text x="43.3" y="173.9">pc9</text>
<text x="81.3" y="173.9">pb9</text>
<text x="81.3" y="168.8">pb5</text>
<text x="81.3" y="171.3">pb8</text>
<text x="42.1" y="178.9">pc11</text>
<text x="42.1" y="176.4">pc10</text>
<text x="81.3" y="176.4">pb13</text>
<text x="42.1" y="184">pc14</text>
<text x="42.1" y="181.5">pc12</text>
<text x="42.1" y="186.6">pc15</text>
</g>
<text font-size="1" fill="#0000c2" x="80.5" y="30.5">powerledk</text>
<g font-size=".9" fill="#0000c2">
<text x="70.5" y="30.4">powerleda</text>
<text x="251.4" y="98.7">pwrout3.3</text>
<text x="154.1" y="115.2">userbutton</text>
<text x="248.1" y="131.7">pwrout3.3</text>
<text x="84.4" y="182.5">pwrout5</text>
<text x="40.8" y="189.1">pwrout3.3</text>
</g>
</svg>
